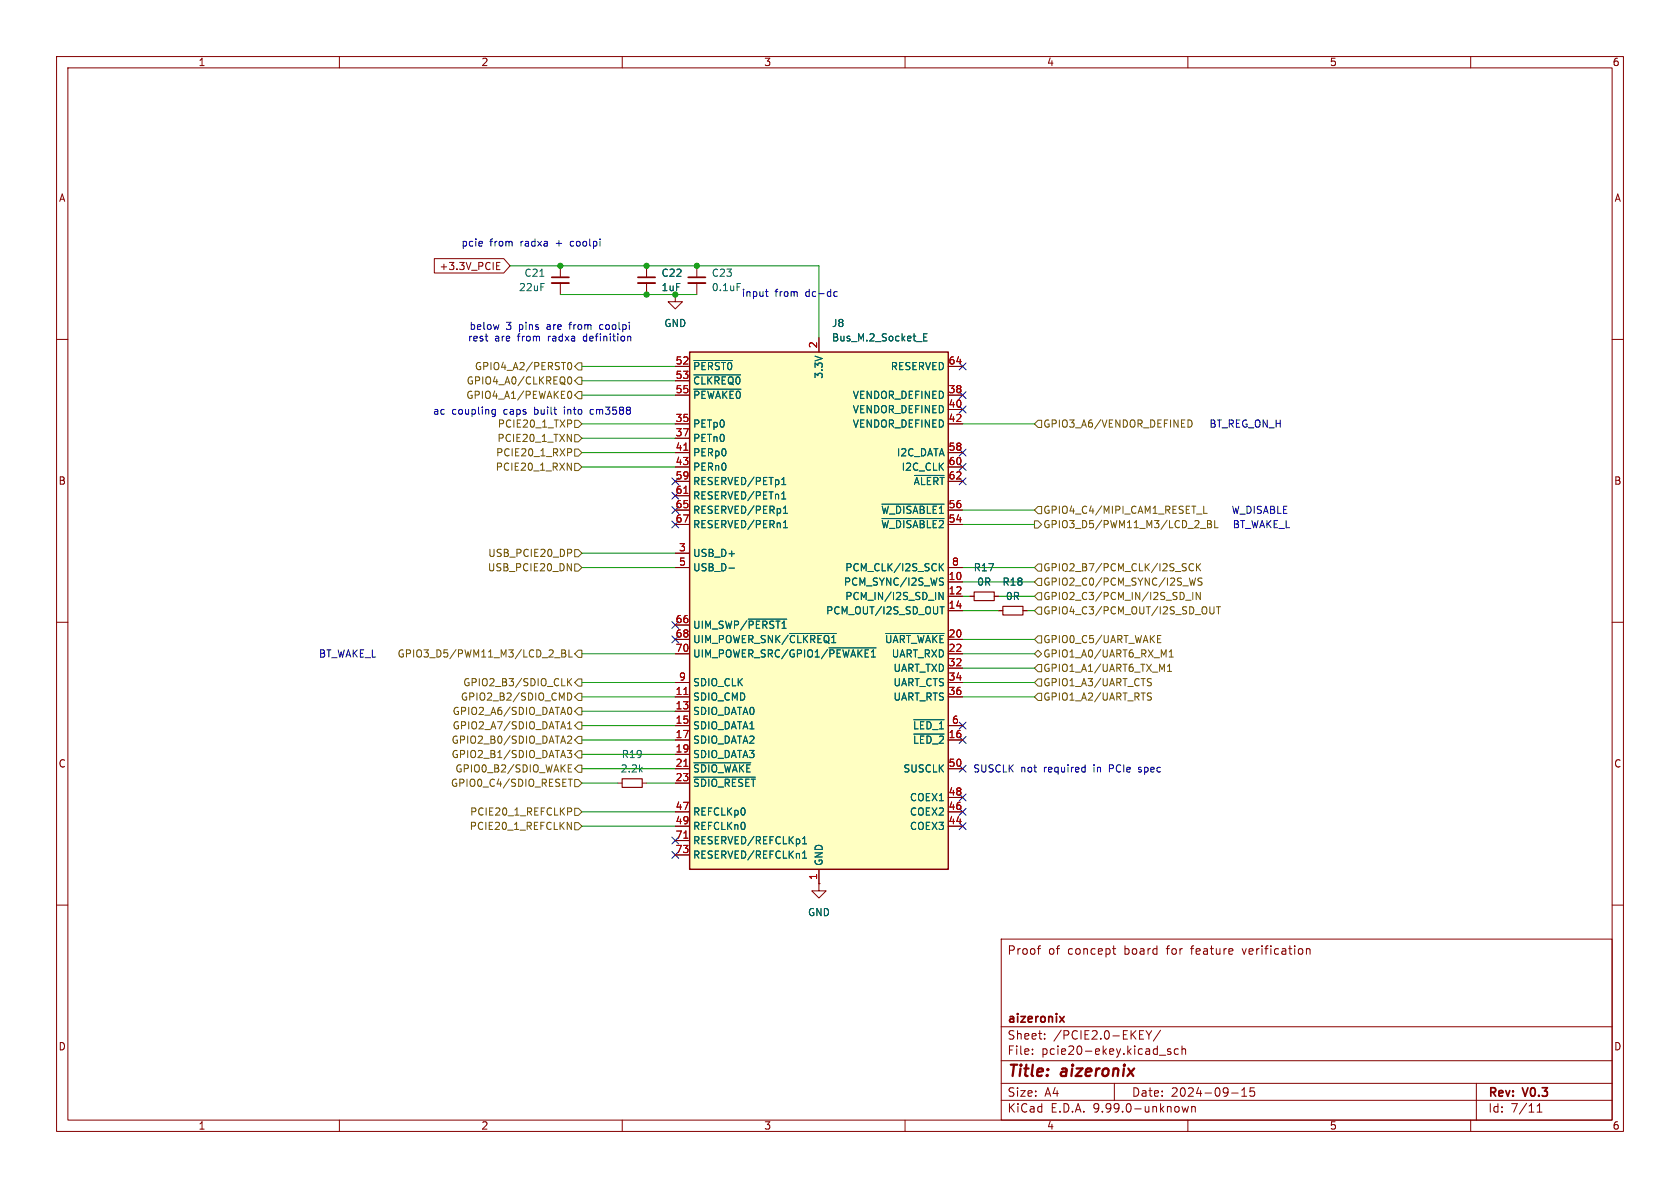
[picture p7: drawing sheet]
<svg xmlns="http://www.w3.org/2000/svg" width="297mm" height="210mm" viewBox="0 0 297 210" stroke-linecap="round" stroke-linejoin="round" font-family="sans-serif">
<g fill="none" stroke="#840000" stroke-width=".18">
<path d="M10 10h277v190h-277zM12 12h273v186h-273zM60 10v2M110 10v2M160 10v2M210 10v2M260 10v2M99.1 47v2M99.1 50v2.1M114.3 47v2M114.3 50v2.1M119.4 52.1v1.2h1.2l-1.2 1.3-1.3-1.3h1.3"/>
<path d="M123.2 47v2M123.2 50v2.1M10 60h2M285 60h2M10 110h2M176.5 108h.8M180.8 108h.8M285 110h2M109.2 138.4h.8M113.5 138.4h.8M10 160h2M177 166h108v32h-108z"/>
<path d="M183.4 167.7h.6M184 167.2l-.3 .1M196.7 167.7h.5M196.9 167.2v1.3l.3 .2M231 167.8l.2-.1 .3 .1 .1 .9M231 167.7v1M285 160h2M60 198v2M110 198v2M160 198v2M177 194.5h108M177 191.5h108"/>
<path d="M177 187.5h108M177 181.5h108M182.5 186.3v.1M182.5 185.5v.1M184.7 183.6v.1M184.7 182.8v.1M197 191.5v3M202.6 182.2l.5 .8M203.1 183v.7M203.6 182.2l-.5 .8M205 186.5h1.1M205.2 182.1l-1.3 2"/>
<path d="M207 185.5l-.4-.1-.2 .2 .1 .2 .5 .2v.3h-.6M208.3 185.5l-.4-.1-.3 .3v.4l.1 .2h.6M209 195.6l.2 1 .3-.7 .3 .7 .3-1M209 185.5l.2-.1 .3 .1 .1 .9M209 184.9v1.5M210 198v2M210.7 195.6v1M210.7 195.7l.2-.1 .3 .1 .1 .9M217.7 193.2h1.2M219.5 193.8h.9M219.5 192.7l.5-.4v1.5M221.7 192.3h-.7v.7l.2-.1h.5l.1 .3-.1 .5-.2 .1-.5-.1"/>
<path d="M260 198v2M261 191.5v6.5M271.7 196.6h.9M271.7 195.5l.5-.4v1.5"/>
</g>
<path d="M97.5 49h3.1M112.8 49h3M121.7 49h3M187.3 179.7l.8 1M188.1 179.7l-.8 1" fill="none" stroke="#840000" stroke-width=".3"/>
<path d="M177.3 107.2h3.5v1.5h-3.5zM110 137.7h3.5v1.5h-3.5z" fill="none" stroke="#840000" stroke-width=".2"/>
<path d="M97.5 50h3.1M112.8 50h3M121.7 50h3" fill="none" stroke="#840000" stroke-width=".33"/>
<path d="M95.4 48.8h.8M130.3 50.1h.6" fill="none" stroke="#006464" stroke-width=".18"/>
<path d="M121.9 62.2h45.7v91.5h-45.7z" fill="#ffffc2"/>
<path d="M121.9 62.2h45.7v91.5h-45.7z" fill="none" stroke="#840000" stroke-width=".25"/>
<g fill="none" stroke="#840000" stroke-width=".18">
<path d="M76.8 45.7h12.3l1.1 1.3-1.1 1.3h-12.3zM87.8 47h.4M87.8 47.7h.6M87.8 46.4h.6M114.3 47v2M114.3 50v2.1M144.8 59.7v2.5M119.4 64.8h2.5M119.4 67.3h2.5M119.4 69.9h2.5M119.4 74.9h2.5M119.4 77.5h2.5"/>
<path d="M167.6 64.8h2.6M167.6 69.9h2.6M167.6 74.9h2.6M167.6 72.4h2.6M119.4 80h2.5M119.4 82.6h2.5M119.4 85.1h2.5M119.4 87.6h2.5M119.4 90.2h2.5M119.4 92.7h2.5M119.4 97.8h2.5M167.6 80h2.6"/>
<path d="M167.6 82.6h2.6M167.6 85.1h2.6M167.6 90.2h2.6M167.6 92.7h2.6M119.4 100.3h2.5M119.4 110.5h2.5M119.4 113h2.5M119.4 115.6h2.5M167.6 100.3h2.6M167.6 113h2.6M167.6 115.6h2.6M167.6 102.9h2.6"/>
<path d="M167.6 105.4h2.6M167.6 108h2.6M167.6 118.1h2.6M171.4 105.4h.8M175.8 105.4h.7M176.5 108h.8M180.8 108h.8M119.4 120.7h2.5M119.4 123.2h2.5M119.4 125.7h2.5M119.4 128.3h2.5M119.4 130.8h2.5"/>
<path d="M119.4 133.4h2.5M119.4 135.9h2.5M119.4 138.4h2.5M167.6 120.7h2.6M167.6 123.2h2.6M167.6 128.3h2.6M167.6 130.8h2.6M167.6 135.9h2.6M119.4 143.5h2.5M119.4 146.1h2.5M119.4 148.6h2.5M119.4 151.1h2.5"/>
<path d="M144.8 156.2v1.3h1.2l-1.2 1.3-1.3-1.3h1.3M144.8 156.2h.1M144.8 153.7v2.5M167.6 143.5h2.6M167.6 146.1h2.6M167.6 141h2.6"/>
</g>
<g fill="none" stroke="#006464" stroke-width=".18">
<path d="M163.3 59.6h.4M163.9 59h-.6v1.3h.6M122.7 63.7h6.8M122.7 66.3h8.2M122.7 68.8h8.3M162 60.4h1M138.2 85.7h.7M138.2 88.2h.7M138.3 84.7l.3-.3v1.3M138.3 87.2l.3-.3v1.3M138.5 90.7h.7M138.5 89.8l.4-.3v1.2"/>
<path d="M138.5 92.4l.4-.4v1.3M138.5 93.3h.7M155.9 89.1h11M155.9 91.7h11M161.7 84h5.2M166.1 99.6v1.3M166.8 99.6l-.7 .8M128.9 100.4h.9M132.3 109.4h6.8M139.6 112h8.3M146.5 114.5h8.4M156.6 112h10.3"/>
<path d="M166.2 107.3h.7M166.2 100.2l.6 .7M166.3 102.8l.4 .1 .1 .3-.3 .2h-.3M166.3 102.2h.5M166.5 107.3v1.2M166.7 104.7v1.3l-.7-1.3v1.3M122.7 134.8h10M122.7 137.4h10.8M161.5 127.2h5.4M161.5 129.8h5.4M141.9 149.2h.7M141.9 148.3l.3-.4v1.3"/>
<path d="M141.9 150.8l.3-.4v1.3M141.9 151.7h.7"/>
</g>
<path d="M120.9 79.6h.7M120.9 87.2h.7M120.9 122.8h.7M120.9 135.5h.7M120.9 148.2h.7" fill="none" stroke="#a90000" stroke-width=".18"/>
<path d="M172.2 104.6h3.6v1.6h-3.6z" fill="none" stroke="#840000" stroke-width=".2"/>
<g fill="none" stroke="#725600" stroke-width=".18">
<path d="M100.3 76.8l.7 1.2v-1.2M100.3 79.3h.5l.3 .3-.2 .3-.6 .1M100.5 66.7l.1-.1a.68 .68 0 0 1 .5 .7 .68 .68 0 0 1-.5 .6l-.1-.1-.2-.4zM100.5 69.3l.1-.1a.68 .68 0 0 1 .5 .6 .68 .68 0 0 1-.5 .6l-.1-.1M100.5 64.1h.1a.68 .68 0 0 1 .5 .6 .68 .68 0 0 1-.5 .6 .84 .84 0 0 1-.1-1.2zM100.8 74.2l.3 .3-.1 .3-.2 .1M101.6 69.9l.6-.7h.7v1.3h-.7zM101.6 64.8l.6-.7h.7v1.3h-.7zM101.6 74.3h.6l.7 .6-.7 .7h-.6zM101.6 76.8h.6l.7 .7-.7 .6h-.6zM101.6 79.4h.6l.7 .6-.7 .6h-.6zM102.2 66.7h.7v1.2h-.7l-.6-.6z"/>
<path d="M183.5 74.3h.6v1.3h-.6l-.6-.7zM210 74.2a.64 .64 0 0 1 .8 .7 .64 .64 0 0 1-.8 .6M100.3 99.6l.7 1.3v-1.3M100.3 81.9l.7 1.2v-1.2M100.8 97.1l.3 .2-.1 .3-.2 .2M101.6 99.7h.6l.7 .6-.7 .7h-.6zM101.6 97.2h.6l.7 .6-.7 .6h-.6zM101.6 81.9h.6l.7 .7-.7 .6h-.6zM182.9 92.1h.6l.6 .6-.6 .6h-.6zM183.5 99.7h.6v1.3h-.6l-.6-.7zM183.5 89.5h.6v1.3h-.6l-.6-.6zM211 99.8a.6 .6 0 0 0-.8 .4 .6 .6 0 0 0 .5 .7l.3-.1"/>
<path d="M211.5 99.6v1.3M211.5 90.9h1M212.2 93.4h1M212.3 99.6l-.8 .8M212.8 89.5v1.2h.6M213.5 92h.4l.2 .3-.2 .3 .2 .1 .1 .3-.2 .3h-.5zM213.5 92.6h.4M214.7 92v1.3h.6M98 116.3h1M99.3 114.9h.4l.3 .2-.3 .4 .3 .1v.3l-.2 .2h-.5zM99.3 115.5h.4M100.3 120v1.2"/>
<path d="M100.6 114.9v1.2h.6M101.1 120l-.8 .7M101.6 115.6l.6-.7h.7v1.3h-.7zM182.9 115.6l.6-.7 .6 .7-.6 .6zM183.5 102.2h.6v1.3h-.6l-.6-.6zM183.5 104.8h.6v1.2h-.6l-.6-.6zM183.5 107.3h.6v1.3h-.6l-.6-.6zM183.5 117.5h.6v1.2h-.6l-.6-.6zM183.5 112.4h.6v1.3h-.6l-.6-.7zM203.1 120h.5M204.6 112.9h.5M204.6 113.6h.6"/>
<path d="M204.6 112.3h.6M206.4 118.7h.7M206.4 117.8l.4-.4v1.3M206.7 116.1h.7M206.7 115.2l.4-.3v1.2M209.6 106.1h1M210.9 104.7v1.3M211.4 102.2l-.3 1.2-.3-.9M211.7 100.2l.6 .7M212.2 104.7v1.3l-.7-1.3v1.3M212.5 102.2h-.5l-.2 .1v.4l.6 .2 .1 .3-.2 .2h-.5M214.6 107.3v1.1l-.2 .1h-.4"/>
<path d="M215 107.3h.8M215.4 107.3v1.2M100.3 132.7h.8l-.5 .4 .4 .2v.5l-.2 .1h-.5M100.3 122.5a.64 .64 0 0 1 .8 .6 .64 .64 0 0 1-.8 .7zM100.3 130.2l.5-.1 .3 .4-.8 .9h.8M100.3 128.8h.8M100.3 127.9l.4-.3v1.2M100.5 135.8h.4M100.5 137.7h.7M100.5 125.1l.1-.1a.68 .68 0 0 1 .5 .7 .68 .68 0 0 1-.5 .6l-.1-.1M100.5 120.5l.6 .7M100.8 137.7v1.3"/>
<path d="M101.1 135.2h-.6v1.3h.6M101.6 123.2l.6-.6h.7v1.2h-.7zM101.6 135.9l.6-.6h.7v1.2h-.7zM101.6 133.4l.6-.7h.7v1.3h-.7zM101.6 137.8h.6l.7 .6-.7 .7h-.6zM102.2 125.1h.7v1.3h-.7l-.6-.7zM102.2 120h.7v1.3h-.7l-.6-.6zM102.2 127.6h.7v1.3h-.7l-.6-.6zM102.2 130.2h.7v1.2h-.7l-.6-.6zM183.5 120h.6v1.3h-.6l-.6-.6zM183.5 122.6h.6v1.2h-.6l-.6-.6zM203.1 122.5l.5 .1"/>
<path d="M203.1 123.1l.3 .1 .2 .3-.3 .3h-.3M203.1 120.6l.3 .1 .2 .3-.3 .2h-.3M100.3 145.4l.7 1.2v-1.2M100.3 142.8h.5l.3 .3-.2 .3-.6 .1M101.6 142.9h.6l.7 .6-.7 .6h-.6zM101.6 145.4h.6l.7 .7-.7 .6h-.6z"/>
</g>
<g fill="none" stroke="#009600" stroke-width=".18">
<path d="M90.2 47h54.6v12.7M99.1 52.1h24.1M102.9 74.9h16.5M102.9 67.3h16.5M102.9 69.9h16.5M102.9 64.8h16.5M102.9 77.5h16.5M170.2 74.9h12.7M102.9 82.6h16.5M102.9 97.8h16.5M102.9 80h16.5M170.2 90.2h12.7"/>
<path d="M170.2 92.7h12.7M102.9 115.6h16.5M102.9 100.3h16.5M170.2 115.6h12.7M170.2 100.3h12.7M170.2 108h6.3M170.2 113h12.7M170.2 118.1h12.7M170.2 105.4h1.2M170.2 102.9h12.7M176.5 105.4h6.4M181.6 108h1.3"/>
<path d="M102.9 138.4h6.3M102.9 128.3h16.5M102.9 125.7h16.5M102.9 133.4h16.5M102.9 123.2h16.5M102.9 130.8h16.5M102.9 120.7h16.5M102.9 135.9h16.5M114.3 138.4h5.1M170.2 123.2h12.7M170.2 120.7h12.7M102.9 143.5h16.5"/>
<path d="M102.9 146.1h16.5"/>
</g>
<g fill="none" stroke="#000084" stroke-width=".18">
<path d="M169.6 79.4l1.2 1.2M169.6 64.2l1.2 1.2M169.6 71.8l1.2 1.2M169.6 69.2l1.2 1.3M170.8 79.4l-1.2 1.2M170.8 64.2l-1.2 1.2M170.8 71.8l-1.2 1.2M170.8 69.2l-1.2 1.3M118.8 84.5l1.2 1.2M118.8 92.1l1.2 1.2M118.8 87l1.2 1.2M118.8 89.6l1.2 1.2"/>
<path d="M120 84.5l-1.2 1.2M120 92.1l-1.2 1.2M120 87l-1.2 1.2M120 89.6l-1.2 1.2M169.6 81.9l1.2 1.3M169.6 84.5l1.2 1.2M170.8 81.9l-1.2 1.3M170.8 84.5l-1.2 1.2M118.8 112.4l1.2 1.2M118.8 109.9l1.2 1.2M120 112.4l-1.2 1.2M120 109.9l-1.2 1.2"/>
<path d="M169.6 127.7l1.2 1.2M169.6 130.2l1.2 1.2M169.6 135.3l1.2 1.2M170.8 127.7l-1.2 1.2M170.8 130.2l-1.2 1.2M170.8 135.3l-1.2 1.2M118.8 150.5l1.2 1.2M118.8 148l1.2 1.2M120 150.5l-1.2 1.2M120 148l-1.2 1.2M169.6 140.4l1.2 1.2M169.6 142.9l1.2 1.2"/>
<path d="M169.6 145.4l1.2 1.3M170.8 140.4l-1.2 1.2M170.8 142.9l-1.2 1.2M170.8 145.4l-1.2 1.3"/>
</g>
<g fill="none" stroke="#0000c2" stroke-width=".18">
<path d="M85.8 59.4h.4M88.2 57.4l-.2 .8M106.2 57.4l-.2 .2v.4l.2 .2M111.5 59.5v.8M135.3 51.6h.5M135.5 51.1v1.1l.3 .2M147.4 52.2l.3 .2 .3-.1M148 51.6h-.3l-.3 .2M86.1 60.3h.1M87 73l.2 .2h.4M87.6 72.4v1l-.3 .3-.3-.1M87.6 72.4h-.4l-.2 .2"/>
<path d="M104.6 72.4l-.3 .2v.4l.3 .2M191.5 135.6l.3 .1M191.8 135.2v1.3M191.8 136.4l-.3 .1M201.3 136.4l.1 .1M201.5 135.6l-.2 .2 .2 .3"/>
</g>
<g fill="#009600" stroke="#009600" stroke-width=".18">
<circle cx="123.2" cy="47" r=".46"/>
<circle cx="114.3" cy="47" r=".46"/>
<circle cx="99.1" cy="47" r=".46"/>
<circle cx="114.3" cy="52.1" r=".46"/>
<circle cx="119.4" cy="52.1" r=".46"/>
</g>
<g font-size="2.8" fill="#840000">
<text x="178" y="190.9">Title:</text>
<text x="187.7" y="190.9">aizeronix</text>
</g>
<g font-size="2.1" fill="#840000">
<text x="178" y="169">Proof</text>
<text x="185.3" y="169">of</text>
<text x="188.8" y="169">concept</text>
<text x="198.9" y="169">board</text>
<text x="206.6" y="169">for</text>
<text x="211" y="169">feature</text>
<text x="220.2" y="169">verification</text>
<text x="178" y="184">Sheet:</text>
<text x="178" y="181.2">aizeronix</text>
<text x="186.2" y="184">/PCIE2.0-EKEY/</text>
<text x="178" y="186.7">File:</text>
<text x="184.1" y="186.7">pcie20-ekey.kicad_sch</text>
<text x="178" y="196.9">KiCad</text>
<text x="178" y="194.1">Size:</text>
<text x="184.7" y="194.1">A4</text>
<text x="185.7" y="196.9">E.D.A.</text>
<text x="193.3" y="196.9">9.99.0-unknown</text>
<text x="200" y="194.1">Date:</text>
<text x="207" y="194.1">2024-09-15</text>
<text x="263" y="194.3">Rev:</text>
<text x="263" y="196.9">Id:</text>
<text x="267.1" y="196.9">7/11</text>
<text x="269.4" y="194.3">V0.3</text>
</g>
<g font-size="1.8" fill="#840000">
<text x="35" y="11.9">1</text>
<text x="85" y="11.9">2</text>
<text x="135" y="11.9">3</text>
<text x="185" y="11.9">4</text>
<text x="235" y="11.9">5</text>
<text x="285" y="11.9">6</text>
<text x="10.3" y="35.9">A</text>
<text x="285.3" y="35.9">A</text>
<text x="77.6" y="47.9">+3.3V_PCIE</text>
<text x="116.8" y="51.7">1uF</text>
<text x="10.3" y="85.9">B</text>
<text x="285.3" y="85.9">B</text>
<text x="10.3" y="135.9">C</text>
<text x="285.3" y="135.9">C</text>
<text x="10.3" y="185.9">D</text>
<text x="285.3" y="185.9">D</text>
<text x="35" y="199.9">1</text>
<text x="85" y="199.9">2</text>
<text x="135" y="199.9">3</text>
<text x="185" y="199.9">4</text>
<text x="235" y="199.9">5</text>
<text x="285" y="199.9">6</text>
</g>
<g font-size="1.8" fill="#0000c2">
<text x="81.5" y="43.8">pcie</text>
<text x="86.6" y="43.8">from</text>
<text x="92.1" y="43.8">radxa</text>
<text x="98.5" y="43.8">+</text>
<text x="101.3" y="43.8">coolpi</text>
<text x="131" y="52.7">input</text>
<text x="137" y="52.7">from</text>
<text x="142.5" y="52.7">dc-dc</text>
<text x="82.9" y="58.5">below</text>
<text x="89.5" y="58.5">3</text>
<text x="91.8" y="58.5">pins</text>
<text x="96.9" y="58.5">are</text>
<text x="101.1" y="58.5">from</text>
<text x="106.7" y="58.5">coolpi</text>
<text x="82.6" y="60.6">rest</text>
<text x="87.4" y="60.6">are</text>
<text x="91.6" y="60.6">from</text>
<text x="97.2" y="60.6">radxa</text>
<text x="103.6" y="60.6">definition</text>
<text x="76.5" y="73.5">ac</text>
<text x="79.9" y="73.5">coupling</text>
<text x="89.1" y="73.5">caps</text>
<text x="94.7" y="73.5">built</text>
<text x="100.2" y="73.5">into</text>
<text x="105" y="73.5">cm3588</text>
<text x="213.7" y="75.8">BT_REG_ON_H</text>
<text x="217.6" y="91">W_DISABLE</text>
<text x="217.8" y="93.6">BT_WAKE_L</text>
<text x="56.3" y="116.4">BT_WAKE_L</text>
<text x="172" y="136.8">SUSCLK</text>
<text x="180.4" y="136.8">not</text>
<text x="184.6" y="136.8">required</text>
<text x="193.6" y="136.8">in</text>
<text x="196.5" y="136.8">PCIe</text>
<text x="201.9" y="136.8">spec</text>
</g>
<g font-size="1.8" fill="#006464">
<text x="91.7" y="51.7">22uF</text>
<text x="92.6" y="49.1">C21</text>
<text x="116.8" y="49.1">C22</text>
<text x="125.7" y="49.1">C23</text>
<text x="125.7" y="51.7">0.1uF</text>
<text x="117.3" y="58">GND</text>
<text x="147" y="58">J8</text>
<text x="122.4" y="65.6">~{PERST0}</text>
<text x="147" y="60.6">Bus_M.2_Socket_E</text>
<text x="157.4" y="65.6">RESERVED</text>
<text x="122.4" y="68.2">~{CLKREQ0}</text>
<text x="122.4" y="70.7">~{PEWAKE0}</text>
<text x="145.6" y="67.1" transform="rotate(-90 145.6 67.1)">3.3V</text>
<text x="150.7" y="70.7">VENDOR_DEFINED</text>
<text x="122.4" y="75.8">PETp0</text>
<text x="150.7" y="73.3">VENDOR_DEFINED</text>
<text x="150.7" y="75.8">VENDOR_DEFINED</text>
<text x="122.4" y="78.3">PETn0</text>
<text x="122.4" y="80.9">PERp0</text>
<text x="122.4" y="83.4">PERn0</text>
<text x="158.5" y="80.9">I2C_DATA</text>
<text x="159.3" y="83.4">I2C_CLK</text>
<text x="122.4" y="86">RESERVED/PETp1</text>
<text x="122.4" y="88.5">RESERVED/PETn1</text>
<text x="161.4" y="86">~{ALERT}</text>
<text x="122.4" y="91">RESERVED/PERp1</text>
<text x="122.4" y="93.6">RESERVED/PERn1</text>
<text x="155.7" y="91">~{W_DISABLE1}</text>
<text x="155.7" y="93.6">~{W_DISABLE2}</text>
<text x="122.4" y="98.7">USB_D+</text>
<text x="122.4" y="101.2">USB_D-</text>
<text x="149.3" y="101.2">PCM_CLK/I2S_SCK</text>
<text x="172" y="101.2">R17</text>
<text x="149.1" y="103.7">PCM_SYNC/I2S_WS</text>
<text x="149.3" y="106.3">PCM_IN/I2S_SD_IN</text>
<text x="172.6" y="103.7">0R</text>
<text x="177.1" y="103.7">R18</text>
<text x="177.7" y="106.3">0R</text>
<text x="122.4" y="111.4">UIM_SWP/~{PERST1}</text>
<text x="122.4" y="113.9">UIM_POWER_SNK/~{CLKREQ1}</text>
<text x="145.9" y="108.8">PCM_OUT/I2S_SD_OUT</text>
<text x="156.3" y="113.9">~{UART_WAKE}</text>
<text x="122.4" y="116.4">UIM_POWER_SRC/GPIO1/~{PEWAKE1}</text>
<text x="157.6" y="116.4">UART_RXD</text>
<text x="157.9" y="119">UART_TXD</text>
<text x="122.4" y="121.5">SDIO_CLK</text>
<text x="122.4" y="124.1">SDIO_CMD</text>
<text x="157.9" y="121.5">UART_CTS</text>
<text x="157.9" y="124.1">UART_RTS</text>
<text x="122.4" y="126.6">SDIO_DATA0</text>
<text x="122.4" y="129.1">SDIO_DATA1</text>
<text x="122.4" y="131.7">SDIO_DATA2</text>
<text x="161.3" y="129.1">~{LED_1}</text>
<text x="161.3" y="131.7">~{LED_2}</text>
<text x="109.6" y="136.8">2.2k</text>
<text x="109.8" y="134.2">R19</text>
<text x="122.4" y="134.2">SDIO_DATA3</text>
<text x="122.4" y="136.8">~{SDIO_WAKE}</text>
<text x="159.6" y="136.8">SUSCLK</text>
<text x="122.4" y="139.3">~{SDIO_RESET}</text>
<text x="160.8" y="141.8">COEX1</text>
<text x="122.4" y="144.4">REFCLKp0</text>
<text x="122.4" y="146.9">REFCLKn0</text>
<text x="122.4" y="149.5">RESERVED/REFCLKp1</text>
<text x="160.8" y="144.4">COEX2</text>
<text x="160.8" y="146.9">COEX3</text>
<text x="122.4" y="152">RESERVED/REFCLKn1</text>
<text x="145.6" y="153.2" transform="rotate(-90 145.6 153.2)">GND</text>
<text x="142.7" y="162.2">GND</text>
</g>
<g font-size="1.8" fill="#725600">
<text x="83.8" y="65.6">GPIO4_A2/PERST0</text>
<text x="82.3" y="70.7">GPIO4_A1/PEWAKE0</text>
<text x="82.4" y="68.2">GPIO4_A0/CLKREQ0</text>
<text x="87.9" y="75.8">PCIE20_1_TXP</text>
<text x="184.3" y="75.8">GPIO3_A6/VENDOR_DEFINED</text>
<text x="87.5" y="83.4">PCIE20_1_RXN</text>
<text x="87.6" y="80.9">PCIE20_1_RXP</text>
<text x="87.8" y="78.3">PCIE20_1_TXN</text>
<text x="184.3" y="93.6">GPIO3_D5/PWM11_M3/LCD_2_BL</text>
<text x="184.3" y="91">GPIO4_C4/MIPI_CAM1_RESET_L</text>
<text x="86.1" y="101.2">USB_PCIE20_DN</text>
<text x="86.2" y="98.7">USB_PCIE20_DP</text>
<text x="184.3" y="101.2">GPIO2_B7/PCM_CLK/I2S_SCK</text>
<text x="184.3" y="103.7">GPIO2_C0/PCM_SYNC/I2S_WS</text>
<text x="184.3" y="106.3">GPIO2_C3/PCM_IN/I2S_SD_IN</text>
<text x="184.3" y="108.8">GPIO4_C3/PCM_OUT/I2S_SD_OUT</text>
<text x="184.3" y="113.9">GPIO0_C5/UART_WAKE</text>
<text x="70.2" y="116.4">GPIO3_D5/PWM11_M3/LCD_2_BL</text>
<text x="184.3" y="116.4">GPIO1_A0/UART6_RX_M1</text>
<text x="184.3" y="119">GPIO1_A1/UART6_TX_M1</text>
<text x="81.4" y="124.1">GPIO2_B2/SDIO_CMD</text>
<text x="81.8" y="121.5">GPIO2_B3/SDIO_CLK</text>
<text x="184.3" y="121.5">GPIO1_A3/UART_CTS</text>
<text x="184.3" y="124.1">GPIO1_A2/UART_RTS</text>
<text x="79.7" y="131.7">GPIO2_B0/SDIO_DATA2</text>
<text x="79.9" y="126.6">GPIO2_A6/SDIO_DATA0</text>
<text x="79.9" y="129.1">GPIO2_A7/SDIO_DATA1</text>
<text x="79.7" y="134.2">GPIO2_B1/SDIO_DATA3</text>
<text x="80.4" y="136.8">GPIO0_B2/SDIO_WAKE</text>
<text x="79.6" y="139.3">GPIO0_C4/SDIO_RESET</text>
<text x="82.9" y="146.9">PCIE20_1_REFCLKN</text>
<text x="83" y="144.4">PCIE20_1_REFCLKP</text>
</g>
<g font-size="1.8" fill="#a90000">
<text x="119.3" y="64.5">52</text>
<text x="144.5" y="61.7" transform="rotate(-90 144.5 61.7)">2</text>
<text x="167.6" y="64.5">64</text>
<text x="119.3" y="67.1">53</text>
<text x="119.3" y="69.6">55</text>
<text x="167.6" y="69.6">38</text>
<text x="119.3" y="74.7">35</text>
<text x="119.3" y="77.2">37</text>
<text x="167.6" y="72.1">40</text>
<text x="167.6" y="74.7">42</text>
<text x="119.3" y="79.8">41</text>
<text x="119.3" y="82.3">43</text>
<text x="167.6" y="79.8">58</text>
<text x="167.6" y="82.3">60</text>
<text x="119.3" y="84.8">59</text>
<text x="119.3" y="87.4">61</text>
<text x="119.3" y="89.9">65</text>
<text x="167.6" y="84.8">62</text>
<text x="167.6" y="89.9">56</text>
<text x="119.3" y="92.5">67</text>
<text x="167.6" y="92.5">54</text>
<text x="119.9" y="97.5">3</text>
<text x="119.9" y="100.1">5</text>
<text x="168.2" y="100.1">8</text>
<text x="167.6" y="102.6">10</text>
<text x="167.6" y="105.2">12</text>
<text x="167.6" y="107.7">14</text>
<text x="119.3" y="110.2">66</text>
<text x="119.3" y="112.8">68</text>
<text x="167.6" y="112.8">20</text>
<text x="119.3" y="115.3">70</text>
<text x="167.6" y="115.3">22</text>
<text x="167.6" y="117.9">32</text>
<text x="119.3" y="122.9">11</text>
<text x="119.3" y="125.5">13</text>
<text x="119.9" y="120.4">9</text>
<text x="167.6" y="120.4">34</text>
<text x="167.6" y="122.9">36</text>
<text x="119.3" y="128">15</text>
<text x="119.3" y="130.6">17</text>
<text x="167.6" y="130.6">16</text>
<text x="168.2" y="128">6</text>
<text x="119.3" y="133.1">19</text>
<text x="119.3" y="135.6">21</text>
<text x="167.6" y="135.6">50</text>
<text x="119.3" y="138.2">23</text>
<text x="119.3" y="143.3">47</text>
<text x="167.6" y="140.7">48</text>
<text x="167.6" y="143.3">46</text>
<text x="119.3" y="145.8">49</text>
<text x="119.3" y="148.3">71</text>
<text x="167.6" y="145.8">44</text>
<text x="119.3" y="150.9">73</text>
<text x="144.5" y="155.6" transform="rotate(-90 144.5 155.6)">1</text>
</g>
</svg>
